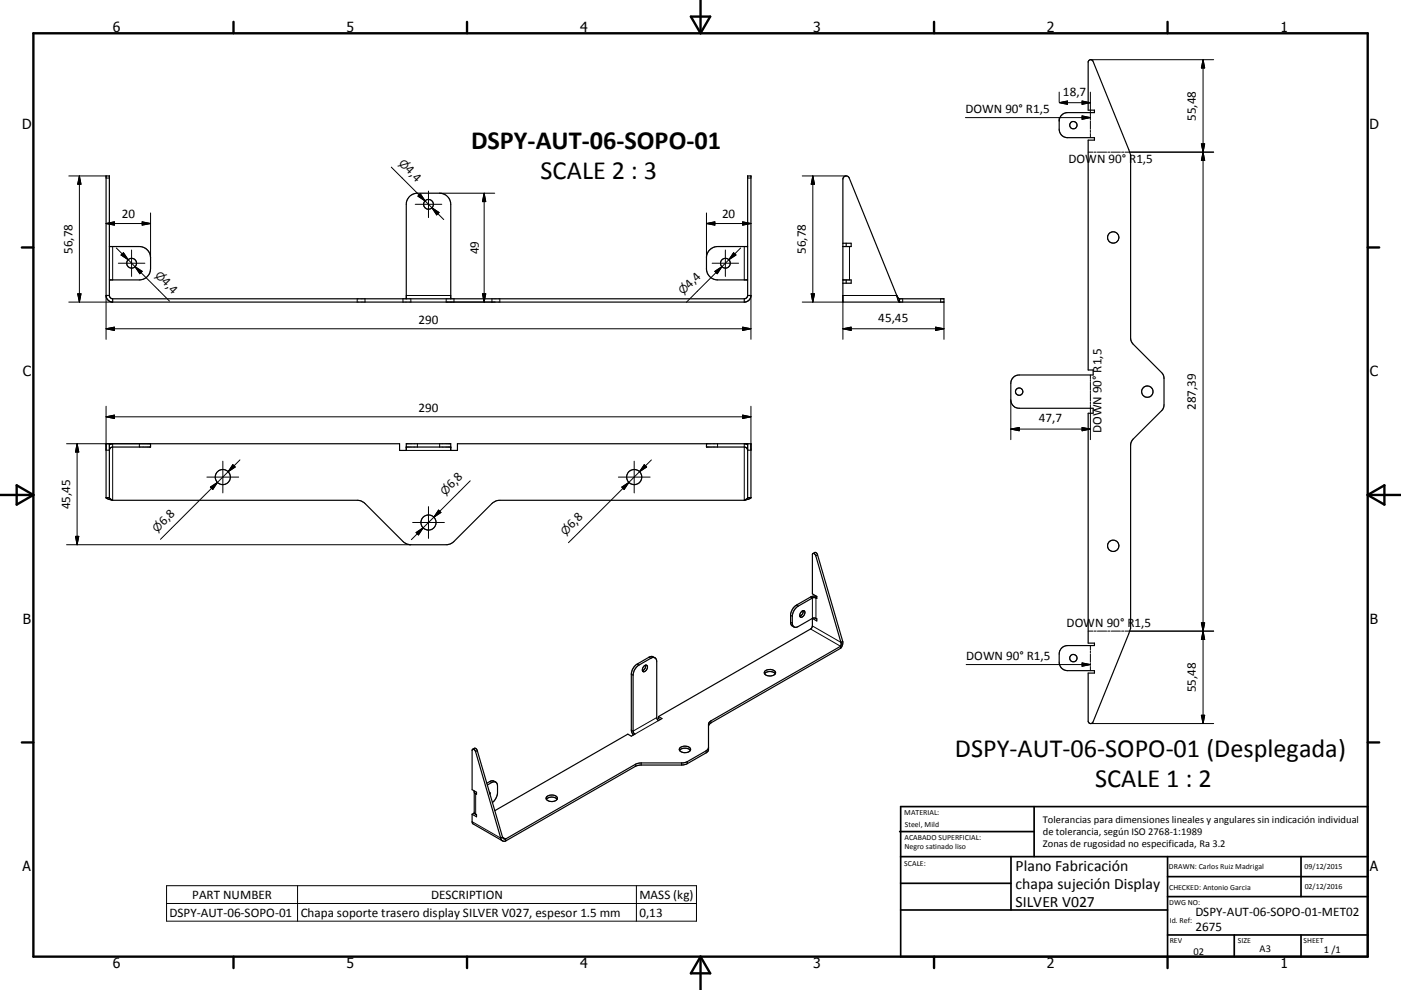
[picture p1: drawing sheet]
<svg xmlns="http://www.w3.org/2000/svg" width="420mm" height="297mm" viewBox="0 0 420 297" stroke-linecap="round" stroke-linejoin="round" font-family="sans-serif">
<g fill="none" stroke="#000" stroke-width=".36">
<path d="M326.5 18.1l.6-.2 .6 .5 11.3 28.1 .1 55.6 .6 1.1 8.8 8.8 .5 1.5v8l-.4 1.2-8.9 9.1-.7 1.4v55.3l-11.3 28.1a.75 .75 0 0 1-.8 .5 .75 .75 0 0 1-.7-.8v-14.4h1.9v-.7h-8.1a2.5 2.5 0 0 1-2.4-2.5v-2.5a2.51 2.51 0 0 1 2.4-2.5h8.1v-.8h-1.9v-68.9h1.5v-1.5h-22.1a2.51 2.51 0 0 1-2.6-2.5v-5a2.51 2.51 0 0 1 2.6-2.5h22.1v-1.5h-1.5v-69h1.9v-.7h-8.1a2.5 2.5 0 0 1-2.4-2.5v-2.5a2.51 2.51 0 0 1 2.4-2.5h8.1v-.8h-1.9v-14.4zM32.8 74h9a3.4 3.4 0 0 1 3.3 3.3v3.4a3.4 3.4 0 0 1-3.3 3.3h-9M224.1 74h-9a3.4 3.4 0 0 0-3.3 3.3v3.4a3.4 3.4 0 0 0 3.3 3.3h9M252.7 73h2.5v1h-2.5M253.7 73v1M31.8 88.7h1M32.8 88.7v-35.9h-1v36a2.02 2.02 0 0 0 1.8 1.8h189.7a2.02 2.02 0 0 0 1.8-1.8v-36h-1v35.9M32.8 88.7a1.05 1.05 0 0 0 1 .9M33.8 89.6v1M33.8 89.6h189.3M121.8 89.6v-28.3a3.3 3.3 0 0 1 3.3-3.3h6.7a3.4 3.4 0 0 1 3.3 3.3v28.3M223.1 89.6v1"/>
<path d="M224.1 88.7h1M224.1 88.7a1.05 1.05 0 0 1-1 .9M252.7 84h2.5v1h-2.5M253.7 84v1M268.9 88.8l-14.3-35.4a.99 .99 0 0 0-1.1-.6 .99 .99 0 0 0-.8 1v36.8h30.3v-1h-13.3M268.9 88.8l.7 1.8M269 88.8l.7 .8M269.6 90.6h.1M269.7 89.6v1M32.8 133.1v16.2M33.8 133.1l-1 .3M45.1 133.1v1h-11.3l-.8 .4-.2 .6"/>
<path d="M121.8 134.1h13.3M211.8 133.1v1h11.3l.7 .2 .3 .8M223.1 133.1l1 .3M224.1 133.1v16.2M31.8 149.3v-16.2h88v2h2v-2h13.3v2h2v-2h88v16.2M31.8 149.3l2 .8M31.8 149.3h1M32.8 149.3l1 .8M33.8 150.1h73.7l.9 .2 1 .8 11.7 11.6 .8 .5 1.3 .2h10.6l1.2-.2 1.1-.8 11.4-11.3 1.1-.8 .8-.2h73.7M224.1 149.3h1M224.1 149.3l-1 .8M225.1 149.3l-2 .8"/>
<path d="M243.7 166.1l.8-.4 .6 .8 7.6 25.9M244.9 179h-1.6l-4.5 2.5a4.1 4.1 0 0 0-1.8 2.8l.1 2.8 .3 .6 .7 .4M193 199.9a.64 .64 0 0 1 1-.2 .64 .64 0 0 1 0 1 .77 .77 0 0 1-.5 .8 .77 .77 0 0 1-.9-.3v-.7zM193.6 199.5a1.61 1.61 0 0 1-1 1.7M196.4 197.4l-.9-.5-.7 .2-3.7 2.1a3.9 3.9 0 0 0-1.8 3.1v16.7l.6 1.5M240.4 183.4a.61 .61 0 0 1 .9 0 .61 .61 0 0 1-.1 .9 .78 .78 0 0 1-.5 .8 .78 .78 0 0 1-.9-.3l.1-.6zM240.8 183.2a1.5 1.5 0 0 1-1 1.7M243.6 185.5l-4.3 2.5a1.08 1.08 0 0 1-1.2 .1 1.08 1.08 0 0 1-.6-1.2v-2a3.9 3.9 0 0 1 1.8-3.1l4.4-2.5h.6l.6 .3v-.7l-1.3-.7v-11.8a.42 .42 0 0 1 .4-.4 .42 .42 0 0 1 .4 .4l7.7 26.3M243.6 185.5l.7-.1 .6 .3M243.6 185.5l1.3 .8v-.6M243.6 185.5v2.3l-.6 .9-45.6 26.3M243.6 185.5h.1"/>
<path d="M244.6 185.5l.3 .2M252 194.5l-38.9 22.4-.5 .4-.2 .6M252 193.9l-39.1 22.5-.5 .9v7.7l-.7 .9-5.6 3.2-1.1 .4h-13.1l-1.2 .3-39.1 22.5M252 193.9v.6M252.1 192.7l-.1 1.2M252.7 192.4a2.54 2.54 0 0 1-.7 2.1M252.7 192.4l-.6 .3M197.4 215l1.1 .6-1.1 .6-.5-.8v-16.9a1.08 1.08 0 0 0-.5-1.1 1.08 1.08 0 0 0-1.3 .1l-3.5 2a3.9 3.9 0 0 0-1.8 3.1v16.7l.5 .9-1 .7-1.1-.7-39.9 23M197.4 215v.6l.5 .3M229.2 202.1a2.24 2.24 0 0 1 3.2 0M229.3 201.4a2.14 2.14 0 0 1 3.2 .4 1.97 1.97 0 0 1-3.4 .1zM141.7 224.8l.8-.3 .6 .7 7.6 25.9"/>
<path d="M142.2 237.6l.7 .7v-.6l-1.4-.8v-11.7a.55 .55 0 0 1 .7-.4 .55 .55 0 0 1 .4 .7l7.5 25.9M142.2 237.3v6.3l.7 .8M146.1 235.5l1.3-.7a1.08 1.08 0 0 1 1.2-.2 1.08 1.08 0 0 1 .6 1.2l-.1 2.7a4.1 4.1 0 0 1-1.5 2.2M146.7 237.6l.2 .7M148.6 234.7l-.7-.4h-.6l-1.3 .7M163.8 239.8a2.25 2.25 0 0 1 3.2 0M163.9 239a2.13 2.13 0 0 1 3.2 .5 1.96 1.96 0 0 1-3.4 0zM203.8 225.1a2.25 2.25 0 0 1 3.2 0M203.9 224.3a2.16 2.16 0 0 1 3.2 .5 1.96 1.96 0 0 1-3.5 .1zM212.4 224.4l-.7 .9-5.6 3.2-1.1 .4h-12.8l-1.5 .3-39.1 22.5M141.5 244.3l.2 2.8 8.9 5.2M141.5 244.3l.6-.3 .8 .4"/>
<path d="M141.5 244.3l1.4 .7v-.6M150.1 251.4l.5 .9M150.6 252.3h1M150.7 251.1a.75 .75 0 0 0 .9 .6M150.7 251.1l-.6 .3M151.6 251.7v.6"/>
<circle cx="321.8" cy="37.5" r="1.1"/>
<circle cx="39.5" cy="79" r="1.47"/>
<circle cx="128.5" cy="61.3" r="1.46"/>
<circle cx="217.5" cy="79" r="1.47"/>
<circle cx="333.7" cy="71.2" r="1.7"/>
<circle cx="305.5" cy="117.5" r="1.1"/>
<circle cx="344" cy="117.5" r="1.7"/>
<circle cx="66.8" cy="143.1" r="2.27"/>
<circle cx="128.5" cy="156.8" r="2.27"/>
<circle cx="190.1" cy="143.1" r="2.27"/>
<circle cx="333.8" cy="163.7" r="1.7"/>
<circle cx="321.8" cy="197.5" r="1.1"/>
</g>
<g fill="none" stroke="#000" stroke-width=".3">
<path d="M327 17.9h36.9M360.7 17.9v199.2M360.7 17.9l.5 2.5h-1zM289.4 35.3h37.5M317.6 27.6v3M317.6 35.3v1M318 30.7l2-.4v1l-2-.4M318 30.8h8.9M324.4 30.3l2.5 .5-2.5 .5zM324.4 34.8l2.5 .5-2.5 .5zM326.9 27.6v7.5M326.9 35.4v.6"/>
<path d="M326.9 36.3v2.5M326.9 39.1v.6M20.6 52.8h11.2M23.8 52.8v37.8M23.8 52.8l.5 2.5h-1zM31.8 53.4h1M117.3 50.1l10.1 10.2M125.3 58.9l.7-.8 1.4 2.2zM128.5 57.3v8M131.8 58h16.5M145.2 58v32.6M145.2 58l.4 2.5h-1z"/>
<path d="M224.1 53.4h1M240.5 52.8h13.2M243.7 52.8l.5 2.5h-1zM243.7 52.8v37.8M326.2 45.6h1.4M326.9 40.1v1.2M328 45.6h.7M329 45.6h2.8M332.1 45.6h.7M333.2 45.6h2.7M336.3 45.6h.7M337.3 45.6h26.6"/>
<path d="M360.2 43.2h1l-.5 2.4zM360.7 45.6l.5 2.5h-1zM31.8 67.1l2.5-.5v.9zM31.8 67.1h13.3M33.8 74v10M34.9 74.4l3.5 3.5M35.5 79h7.9M36.3 76.5l.7-.7 1.4 2.1zM38.4 77.9l2.1 2.1M39.4 75v7.9M42.6 66.6l2.5 .5-2.5 .4zM45.1 63.9v13.4"/>
<path d="M124.5 61.3h7.9M127.4 60.3l2.1 2M129.5 62.3l3.5 3.6M129.5 62.3l2.1 1.5-.7 .7zM211.8 67.1h13.3M211.8 67.1l2.5-.5v.9zM211.8 63.9v13.4M213.5 79h7.9M217.5 75v7.9M218.5 77.9l-12.7 12.8M219.9 75.8l.7 .7-2.1 1.4zM222 74.4l-3.5 3.5"/>
<path d="M222.7 66.6l2.4 .5-2.4 .4zM223.1 74v10M254.7 74v10M20.6 90.6h13.2M23.3 88.1h1l-.5 2.5zM31.8 98.6h193.3M31.8 98.6l2.5-.5v1zM31.8 88.7v13.1M40.5 80l1.8 1.8M40.5 80l2.1 1.4-.7 .7zM40.5 80l10.3 10.3M107.1 89.6v1"/>
<path d="M109.4 89.6v1M120.8 89.6v1M121.8 88.7h13.3M123.2 89.6v1M133.8 89.6v1h14.5M136.1 89.6v1M144.6 88.1h1l-.4 2.5zM147.5 89.6v1M149.8 89.6v1M214.3 81.4l2.1-1.4-1.4 2.1zM222.7 98.1l2.4 .5-2.4 .5zM225.1 88.7v13.1"/>
<path d="M240.5 90.6h12.2M243.2 88.1h1l-.5 2.5zM252.7 98.6h30.3M252.7 98.6l2.5-.5v1zM268.9 88.7h-16.2v13.1M270.6 89.6v1M280.5 98.1l2.5 .5-2.5 .5zM282 89.6v1M283 90.6v11.2M303 120v11.9M326.9 112.5v1.1M326.9 113.9v.5"/>
<path d="M326.9 114.7v2.2M326.9 117.2v.6M326.9 118v2.3M19.9 133.1h25.2M23.1 133.1v30.3M23.1 133.1l.5 2.5h-1zM31.8 121.9v13.2h1M31.8 125l2.5-.5v1.1zM31.8 125h193.3M33.8 133.1v17M41.8 133.1v1M66.8 138.4v9.5"/>
<path d="M69.8 139.4l.7 .7-2.1 1.4zM71.9 138l-23.8 23.8M121.8 135.1h13.3M125.1 133.1v1M131.8 133.1v1M190.1 138.4v9.5M193.2 139.4l.7 .7-2.2 1.4zM195.3 138l-3.6 3.5M215.1 133.1v1M222.7 124.5l2.4 .5-2.4 .6zM223.1 133.1v17M225.1 121.9v13.2h-1"/>
<path d="M303 128.7h23.9M303 128.7l2.6-.5v1zM324.4 128.2l2.5 .5-2.5 .5zM326.9 120.6v.5M326.9 121.4v10.5M62 143.1h9.6M63.1 146.1l2.1-1.4-1.4 2.1zM123.7 156.7h9.5M124.8 159.8l2.1-1.5-1.4 2.2zM126.9 158.3l-3.6 3.6M128.5 152v9.5M130.1 155.2l-3.2 3.1"/>
<path d="M131.5 153l.7 .8-2.1 1.4zM141 144.3l-10.9 10.9M185.4 143.1h9.5M186.4 146.1l2.1-1.4-1.4 2.1zM188.5 144.7l-18.1 18.1M191.7 141.5l-3.2 3.2M19.9 163.4h103.3M22.6 160.9h1l-.5 2.5zM243 179.1l.6 .3v6.1M244.9 179.3l-.3 .1v6.1M245.1 166.5l-.5 .3M191.1 199.2l.5 .3"/>
<path d="M194.6 197.2l.5 .3M237 186.6l.5 .3M237 184.6l.5 .3M238.8 181.5l.5 .3M243 188.7l9 5.2M243.6 187.8l8.5 4.9M289.7 199.4h37.2M324.4 198.9l2.5 .5-2.5 .5zM326.2 189.3h1.4M326.9 193.7v1.3M326.9 195.3v.6M326.9 196.2v2.5"/>
<path d="M326.9 199v.6M326.9 200v1.2M328 189.3h.7M329 189.3h2.8M332.1 189.3h.7M333.2 189.3h2.7M336.3 189.3h.7M337.3 189.3h26.6M360.2 186.8h1l-.5 2.5zM360.7 189.3l.5 2.6h-1zM189.3 202.3l.5 .3M196.9 215.3l-7.1 4-.5-.3"/>
<path d="M197.4 216.2l-7.1 4M213.1 216.3v.6M327 217.1h36.9M360.2 214.6h1l-.5 2.5zM142.9 238l-.3 .1v6.2M143.1 225.2l-.5 .3M146.8 234.5l.6 .3M190.5 229.3v.6M192.2 228.9v.6M204.3 228.9v.6M206.1 228.5v.6M211.7 225.3v.6"/>
<path d="M141.5 246.5l8.6 4.9M150.7 251.2l.9 .5M49.9 265.7h158.9v10.7h-158.9zM49.9 271.1h158.9M89.2 265.7v10.7M190.8 265.7v10.7"/>
</g>
<g fill="none" stroke="#000" stroke-width=".71">
<path d="M10 10h400v277h-400zM70 6.6v3.4M140 6.6v3.4M207.1 5h5.8l-2.9 5zM210 0v10M280 6.6v3.4M350 6.6v3.4M6.6 74.2h3.4M410 74.2h3.5M0 148.5h10M5 145.6l5 2.9-5 2.9zM410 148.5h10.1"/>
<path d="M410 148.5l5.1-2.9v5.8zM6.6 222.7h3.4M410 222.7h3.5M70 287v3.4M140 287v3.4M210 287v10M210 287l2.9 5h-5.8zM280 287v3.4M350 287v3.4"/>
</g>
<g fill="none" stroke="#000" stroke-width=".51">
<path d="M269.7 249.5h40.3M270 242h140v45h-140zM270 257h140M303.1 257v16M310 242v15M350 257v30M390.1 257v12M270 265h33.1M270 273h80M350 269h60M350 263h60M350 280.5h60"/>
<path d="M370 280.5v6.5M390.1 280.5v6.5"/>
</g>
<g fill="#000" stroke="#000" stroke-width=".3">
<path d="M317.6 30.8l2.4-.5v1zM324.4 34.8l2.5 .5-2.5 .5zM324.4 30.3l2.5 .5-2.5 .5zM360.7 17.9l.5 2.5h-1zM23.8 52.8l.5 2.5h-1zM125.3 58.9l.7-.8 1.4 2.2zM243.7 52.8l.5 2.5h-1zM360.2 43.2h1l-.5 2.4zM360.7 45.6l.5 2.5h-1zM31.8 67.1l2.5-.5v.9zM36.3 76.5l.7-.7 1.4 2.1zM42.6 66.6l2.5 .5-2.5 .4z"/>
<path d="M129.5 62.3l2.1 1.5-.7 .7zM145.2 58l.4 2.5h-1zM211.8 67.1l2.5-.5v.9zM219.9 75.8l.7 .7-2.1 1.4zM222.7 66.6l2.4 .5-2.4 .4zM23.3 88.1h1l-.5 2.5zM31.8 98.6l2.5-.5v1zM40.5 80l2.1 1.4-.7 .7zM144.6 88.1h1l-.4 2.5zM214.3 81.4l2.1-1.4-1.4 2.1zM222.7 98.1l2.4 .5-2.4 .5zM243.2 88.1h1l-.5 2.5z"/>
<path d="M252.7 98.6l2.5-.5v1zM280.5 98.1l2.5 .5-2.5 .5zM23.1 133.1l.5 2.5h-1zM31.8 125l2.5-.5v1.1zM69.8 139.4l.7 .7-2.1 1.4zM193.2 139.4l.7 .7-2.2 1.4zM222.7 124.5l2.4 .5-2.4 .6zM303 128.7l2.6-.5v1zM324.4 128.2l2.5 .5-2.5 .5zM63.1 146.1l2.1-1.4-1.4 2.1zM131.5 153l.7 .8-2.1 1.4zM186.4 146.1l2.1-1.4-1.4 2.1z"/>
<path d="M22.6 160.9h1l-.5 2.5zM124.8 159.8l2.1-1.5-1.4 2.2zM324.4 198.9l2.5 .5-2.5 .5zM360.2 186.8h1l-.5 2.5zM360.7 189.3l.5 2.6h-1zM360.2 214.6h1l-.5 2.5z"/>
</g>
<g font-size="7.9">
<text x="141.2" y="44.7">DSPY-AUT-06-SOPO-01</text>
<text x="162.1" y="53.8">SCALE 2 : 3</text>
<text x="286.3" y="227.1">DSPY-AUT-06-SOPO-01 (Desplegada)</text>
<text x="328.3" y="236.1">SCALE 1 : 2</text>
</g>
<g font-size="4.7">
<text x="304.5" y="261.2">Plano Fabricación</text>
<text x="304.5" y="266.6">chapa sujeción Display</text>
<text x="304.5" y="272">SILVER V027</text>
</g>
<g font-size="4.2">
<text x="33.9" y="9.6">6</text>
<text x="103.9" y="9.6">5</text>
<text x="173.9" y="9.6">4</text>
<text x="243.8" y="9.6">3</text>
<text x="313.9" y="9.6">2</text>
<text x="383.9" y="9.6">1</text>
<text x="6.7" y="38.7">D</text>
<text x="410.5" y="38.7">D</text>
<text x="6.9" y="112.9">C</text>
<text x="410.7" y="112.9">C</text>
<text x="6.9" y="187.1">B</text>
<text x="410.7" y="187.1">B</text>
<text x="6.8" y="261.4">A</text>
<text x="410.7" y="261.4">A</text>
<text x="33.9" y="290.4">6</text>
<text x="103.9" y="290.4">5</text>
<text x="173.9" y="290.4">4</text>
<text x="243.8" y="290.4">3</text>
<text x="313.9" y="290.4">2</text>
<text x="383.9" y="290.4">1</text>
</g>
<g font-size="3.9">
<text x="318.7" y="28.7">18,7</text>
<text x="289.5" y="34">DOWN 90° R1,5</text>
<text x="358.6" y="36.2" transform="rotate(-90 358.6 36.2)">55,48</text>
<text x="121.4" y="51.1" transform="rotate(45 121.4 51.1)">4,4</text>
<text x="320.4" y="49">DOWN 90° R1,5</text>
<text x="36.5" y="65.5">20</text>
<text x="216.5" y="65.5">20</text>
<text x="21.8" y="76.2" transform="rotate(-90 21.8 76.2)">56,78</text>
<text x="143.6" y="76.3" transform="rotate(-90 143.6 76.3)">49</text>
<text x="241.6" y="76.2" transform="rotate(-90 241.6 76.2)">56,78</text>
<text x="48.3" y="84.8" transform="rotate(45 48.3 84.8)">4,4</text>
<text x="206.8" y="86.6" transform="rotate(-45 206.8 86.6)">4,4</text>
<text x="125.5" y="97.1">290</text>
<text x="263.3" y="96.6">45,45</text>
<text x="125.5" y="123.5">290</text>
<text x="358.6" y="123" transform="rotate(-90 358.6 123)">287,39</text>
<text x="311.5" y="126.7">47,7</text>
<text x="330.3" y="130" transform="rotate(-90 330.3 130)">DOWN 90° R1,5</text>
<text x="135.4" y="146.8" transform="rotate(-45 135.4 146.8)">6,8</text>
<text x="21.1" y="152.7" transform="rotate(-90 21.1 152.7)">45,45</text>
<text x="49.1" y="157.7" transform="rotate(-45 49.1 157.7)">6,8</text>
<text x="171.4" y="158.7" transform="rotate(-45 171.4 158.7)">6,8</text>
<text x="319.8" y="188">DOWN 90° R</text>
<text x="340.1" y="188">1,5</text>
<text x="289.6" y="198">DOWN 90° R1,5</text>
<text x="358.6" y="207.7" transform="rotate(-90 358.6 207.7)">55,48</text>
<text x="57.6" y="269.7">PART NUMBER</text>
<text x="129.3" y="269.7">DESCRIPTION</text>
<text x="191.7" y="269.7">MASS (kg)</text>
<text x="50.8" y="275">DSPY-AUT-06-SOPO-01</text>
<text x="90.2" y="275.1">Chapa soporte trasero display SILVER V027, espesor 1.5 mm</text>
<text x="191.7" y="275">0,13</text>
<text x="358.4" y="274.9">DSPY-AUT-06-SOPO-01-MET02</text>
<text x="358.4" y="279.4">2675</text>
</g>
<g font-size="3.3">
<text x="119.4" y="49.2" transform="rotate(45 119.4 49.2)">⌀</text>
<text x="46.3" y="82.8" transform="rotate(45 46.3 82.8)">⌀</text>
<text x="204.8" y="88.6" transform="rotate(-45 204.8 88.6)">⌀</text>
<text x="133.4" y="148.8" transform="rotate(-45 133.4 148.8)">⌀</text>
<text x="47.2" y="159.8" transform="rotate(-45 47.2 159.8)">⌀</text>
<text x="169.5" y="160.8" transform="rotate(-45 169.5 160.8)">⌀</text>
</g>
<g font-size="3.1">
<text x="312.7" y="246.8">Tolerancias para dimensiones lineales y angulares sin indicación individual</text>
<text x="312.7" y="250.4">de tolerancia, según ISO 2768-1:1989</text>
<text x="312.7" y="254">Zonas de rugosidad no especificada, Ra 3.2</text>
<text x="357.8" y="286.5">02</text>
<text x="377.6" y="285.6">A3</text>
<text x="396.9" y="285.9">1 /1</text>
</g>
<g font-size="2.4">
<text x="271.1" y="244.4">MATERIAL:</text>
<text x="271.2" y="252">ACABADO SUPERFICIAL:</text>
<text x="271.3" y="248">Steel, Mild</text>
<text x="271.2" y="254.7">Negro satinado liso</text>
<text x="271.1" y="259.7">SCALE:</text>
<text x="350.4" y="260.8">DRAWN: Carlos Ruiz Madrigal</text>
<text x="391.1" y="260.6">09/12/2015</text>
<text x="350.5" y="267">CHECKED: Antonio Garcia</text>
<text x="391.2" y="266.7">02/12/2016</text>
<text x="350.5" y="271.4">DWG NO:</text>
<text x="350.7" y="276.9">Id. Ref:</text>
<text x="350.7" y="282.8">REV</text>
<text x="371.1" y="282.9">SIZE</text>
<text x="390.8" y="283">SHEET</text>
</g>
</svg>
